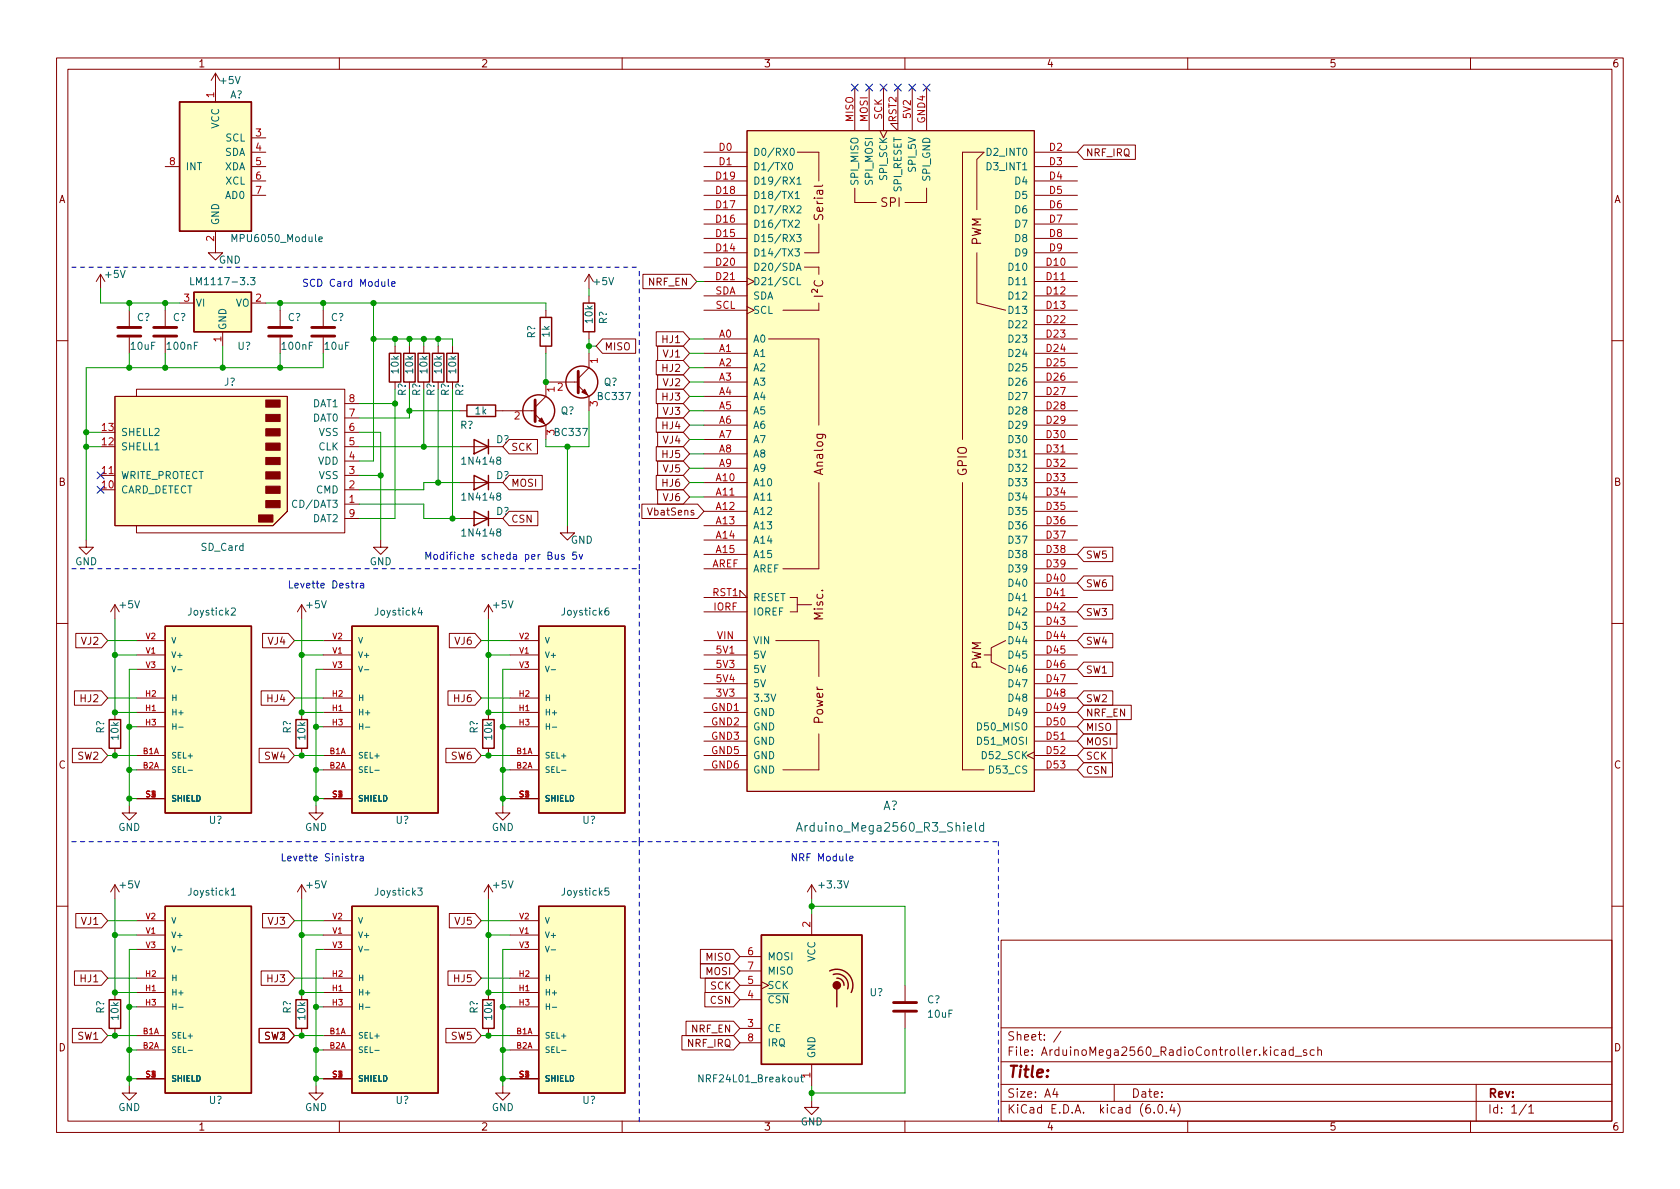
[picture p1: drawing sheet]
<svg xmlns="http://www.w3.org/2000/svg" width="297mm" height="210mm" viewBox="0 0 297 210" stroke-linecap="round" stroke-linejoin="round" font-family="sans-serif">
<g fill="none" stroke="#840000" stroke-width=".18">
<path d="M10 10.2h277v190.1h-277zM12 12.2h273v186.1h-273zM38.1 12.9v5.1M38.1 12.9l-.8 1.3M38.1 12.9l.8 1.3M60 10.2v2M110 10.2v2M151.1 15.5v7.6M153.7 15.5v7.6M156.2 15.5v7.6M158.7 15.5v7.6l-1.2-1.3h1.2M160 10.2v2"/>
<path d="M161.3 15.5v7.6M163.8 15.5v7.6M210 10.2v2M260 10.2v2M29.2 29.5h2.5M44.4 26.9h2.6M44.4 29.5h2.6M44.4 34.5h2.6M44.4 32h2.6M44.4 24.4h2.6M124.5 26.9h7.6M124.5 29.5h7.6"/>
<path d="M124.5 39.6h7.6M124.5 37.1h7.6M124.5 34.5h7.6M124.5 32h7.6M132.1 23.1h50.8v116.8h-50.8zM141 26.9h3.8zM144.8 39.6v5.1zM144.8 26.9v5.1zM151.1 33.3v2.5zM151.1 35.8h3.8zM155.6 23.1l.6 1.3 .6-1.3M160 35.8h3.8z"/>
<path d="M163.8 33.3v2.5zM170.2 26.9v50.8zM170.2 26.9h3.8l-1.3 1.3v8.9M182.9 26.9h7.6M182.9 29.5h7.6M182.9 39.6h7.6M182.9 37.1h7.6M182.9 34.5h7.6M182.9 32h7.6M191.6 25.6h9.1v2.6h-9.1l-1.1-1.3zM17.8 48.5l-.8 1.3M17.8 48.5v2.5"/>
<path d="M17.8 48.5l.7 1.3M22.9 54.9v2.8M22.9 59.7v2.8M29.2 54.9v2.8M29.2 59.7v2.8M31.7 53.6h2.6M38.1 40.9v3.8h1.3l-1.3 1.3-1.3-1.3h1.3M39.4 58.7v2.5M44.4 53.6h2.6M49.5 54.9v2.8M49.5 59.7v2.8M57.1 54.9v2.8"/>
<path d="M57.1 59.7v2.8M96.5 54.9v1.2M104.1 48.5l-.7 1.3M104.1 48.5v2.5M104.1 52.3v1.3M104.1 58.7v1.2M104.1 48.5l.8 1.3M106.5 59.9h5.9v2.6h-5.9l-1.1-1.3zM113.7 48.5h8.4l1.1 1.3-1.1 1.2h-8.4zM116 58.7h4.8l1.1 1.2-1.1 1.3h-4.8zM124.5 59.9h7.6M124.5 47.2h7.6"/>
<path d="M124.5 49.8h7.6M124.5 52.3h7.6M124.5 54.9h7.6M124.5 44.7h7.6M124.5 42.2h7.6M132.1 49.1l1.2 .7-1.2 .6M132.1 54.2l1.2 .7-1.2 .6M135.9 59.9h8.9v15.3M138.4 54.9h6.4zM142.2 47.2h2.6zM142.2 44.7h2.6zM144.8 53.6v1.3z"/>
<path d="M144.8 47.2v1.3zM172.7 44.7v8.9l5.1 1.3M182.9 59.9h7.6M182.9 47.2h7.6M182.9 49.8h7.6M182.9 52.3h7.6M182.9 54.9h7.6M182.9 44.7h7.6M182.9 42.2h7.6M182.9 57.4h7.6M10 60.2h2M20.3 70.1h30.5v20.3l-2.5 2.6h-28z"/>
<path d="M24.1 70.1v-1.3h36.9v25.4h-36.9v-1.2M61 79h2.5M61 76.4h2.5M61 73.9h2.5M61 71.4h2.5M69.8 61.2v1.3M72.4 61.2v1.3M74.9 61.2v1.3M74.9 67.6v1.2M77.5 61.2v1.3M77.5 67.6v1.2M80 61.2v1.3"/>
<path d="M81.3 72.6h1.2M81.3 79h7.6M87.6 72.6h7M90 77.7h5v2.6h-5l-1.1-1.3zM94.6 73.3l1.9 1.9v2.5M96.5 61.2v1.3M102.2 68.2l1.9 1.9v2.5M102.2 67.6h-5.7v2.5l-1.9 1.9M104.1 62.5v2.5l-1.9 1.9M116 68.8h4.8l1.1 1.3-1.1 1.3h-4.8zM116 63.7h4.8l1.1 1.3-1.1 1.3h-4.8zM116 73.9h4.8l1.1 1.3-1.1 1.2h-4.8z"/>
<path d="M116 79h4.8l1.1 1.3-1.1 1.2h-4.8zM116.3 66.3h4.5l1.1 1.3-1.1 1.2h-4.5zM116.3 61.2h4.5l1.1 1.3-1.1 1.2h-4.5zM116.3 76.4h4.5l1.1 1.3-1.1 1.3h-4.5zM116.3 71.4h4.5l1.1 1.2-1.1 1.3h-4.5zM124.5 62.5h7.6M124.5 65h7.6M124.5 67.6h7.6M124.5 70.1h7.6M124.5 72.6h7.6M124.5 75.2h7.6M124.5 77.7h7.6"/>
<path d="M182.9 62.5h7.6M182.9 65h7.6M182.9 67.6h7.6M182.9 70.1h7.6M182.9 72.6h7.6M182.9 75.2h7.6M182.9 77.7h7.6M285 60.2h2M15.2 95.5v1.3h1.3l-1.3 1.2-1.2-1.2h1.2M17.8 84.1h2.5M61 89.1h2.5M61 84.1h2.5"/>
<path d="M61 86.6h2.5M61 81.5h2.5M61 91.7h2.5M67.3 95.5v1.3h1.3l-1.3 1.2-1.3-1.2h1.3M81.3 85.3h7.6M81.3 91.7h7.6M90 90.4h5.1v2.6h-5.1l-1.1-1.3zM90 84.1h5.9v2.5h-5.9l-1.1-1.3zM100.3 93v1.2h1.3l-1.3 1.3-1.2-1.3h1.2M113.5 89.1h9.8l1.2 1.3-1.2 1.3h-9.8zM116 84.1h4.8l1.1 1.2-1.1 1.3h-4.8zM116.3 81.5h4.5l1.1 1.3-1.1 1.3h-4.5z"/>
<path d="M116.3 86.6h4.5l1.1 1.3-1.1 1.2h-4.5zM124.5 85.3h7.6M124.5 87.9h7.6M124.5 90.4h7.6M124.5 93h7.6M124.5 95.5h7.6M124.5 98h7.6M124.5 80.3h7.6M124.5 82.8h7.6M144.8 85.3v15.3M170.2 85.3v50.8zM182.9 85.3h7.6"/>
<path d="M182.9 87.9h7.6M182.9 90.4h7.6M182.9 93h7.6M182.9 95.5h7.6M182.9 98h7.6M182.9 80.3h7.6M182.9 82.8h7.6M191.6 96.8h5.2v2.5h-5.2l-1.1-1.3zM10 110.2h2M13.4 112h4.5l1.1 1.3-1.1 1.2h-4.5zM20.3 106.9v2.6M20.3 106.9l-.7 1.3"/>
<path d="M20.3 106.9l.8 1.3M24.1 115.8h5.1M24.1 118.4h5.1M24.1 113.3h5.1M46.4 112h4.6l1.1 1.3-1.1 1.2h-4.6zM53.3 106.9v2.6M53.3 106.9l-.7 1.3M53.3 106.9l.8 1.3M57.1 115.8h5.1M57.1 118.4h5.1M57.1 113.3h5.1M79.4 112h4.6l1.1 1.3-1.1 1.2h-4.6z"/>
<path d="M86.4 106.9v2.6M86.4 106.9l-.8 1.3M86.4 106.9l.7 1.3M90.2 115.8h5M90.2 118.4h5M90.2 113.3h5M124.5 105.7h7.6l-1.3-1.3v1.3M124.5 115.8h7.6M124.5 118.4h7.6M124.5 100.6h7.6M124.5 108.2h7.6M124.5 113.3h7.6"/>
<path d="M137.2 113.3h7.6zM138.4 100.6h6.4zM139.7 108.2h1.3zM139.7 105.7h1.3zM141 106.9h2.5zM141 105.7v2.5zM144.8 113.3v6.3zM174 115.8h1.3M177.8 113.3l-2.5 1.2v2.6l2.5 1.3M182.9 115.8h7.6M182.9 118.4h7.6M182.9 100.6h7.6"/>
<path d="M182.9 103.1h7.6M182.9 105.7h7.6M182.9 108.2h7.6M182.9 110.7h7.6M182.9 113.3h7.6M191.6 112h5.2v2.5h-5.2l-1.1-1.2zM191.6 117.1h5.2v2.5h-5.2l-1.1-1.2zM191.6 101.8h5.2v2.6h-5.2l-1.1-1.3zM191.6 106.9h5.2v2.6h-5.2l-1.1-1.3zM285 110.2h2M12.8 132.3h5.1l1.1 1.3-1.1 1.3h-5.1zM13.2 122.2h4.7l1.1 1.2-1.1 1.3h-4.7z"/>
<path d="M20.3 126v1.2M20.3 132.3v1.3M24.1 136.1h5.1M24.1 123.4h5.1M24.1 126h5.1M24.1 128.5h5.1M24.1 133.6h5.1M45.8 132.3h5.2l1.1 1.3-1.1 1.3h-5.2zM46.2 122.2h4.8l1.1 1.2-1.1 1.3h-4.8zM53.3 126v1.2M53.3 132.3v1.3M57.1 136.1h5.1"/>
<path d="M57.1 123.4h5.1M57.1 126h5.1M57.1 128.5h5.1M57.1 133.6h5.1M78.8 132.3h5.2l1.1 1.3-1.1 1.3h-5.2zM79.2 122.2h4.8l1.1 1.2-1.1 1.3h-4.8zM86.4 126v1.2M86.4 132.3v1.3M90.2 136.1h5M90.2 123.4h5M90.2 126h5M90.2 128.5h5"/>
<path d="M90.2 133.6h5M124.5 136.1h7.6M124.5 123.4h7.6M124.5 120.9h7.6M124.5 126h7.6M124.5 128.5h7.6M124.5 131.1h7.6M124.5 133.6h7.6M138.4 136.1h6.4zM144.8 129.8v6.3zM170.2 136.1h3.8M182.9 133l-1.3 .6 1.3 .6"/>
<path d="M182.9 136.1h7.6M182.9 123.4h7.6M182.9 120.9h7.6M182.9 126h7.6M182.9 128.5h7.6M182.9 131.1h7.6M182.9 133.6h7.6M191.6 124.7h8.4v2.5h-8.4l-1.1-1.2zM191.6 129.8h5.9v2.5h-5.9l-1.1-1.2zM191.6 132.3h5v2.6h-5l-1.1-1.3zM191.6 127.2h5.9v2.6h-5.9l-1.1-1.3zM191.6 122.2h5.2v2.5h-5.2l-1.1-1.3z"/>
<path d="M191.6 134.9h5.1v2.5h-5.1l-1.1-1.3zM20.3 156.5v2.5M20.3 156.5l-.7 1.2M20.3 156.5l.8 1.2M22.9 142.5v1.3h1.2l-1.2 1.2-1.3-1.2h1.3M24.1 141.2h5.1M53.3 156.5v2.5M53.3 156.5l-.7 1.2M53.3 156.5l.8 1.2M55.9 142.5v1.3h1.2l-1.2 1.2-1.3-1.2h1.3M57.1 141.2h5.1M86.4 156.5v2.5"/>
<path d="M86.4 156.5l-.8 1.2M86.4 156.5l.7 1.2M88.9 142.5v1.3h1.3l-1.3 1.2-1.3-1.2h1.3M90.2 141.2h5M143.5 156.5l-.8 1.2M143.5 156.5v2.5M143.5 156.5l.8 1.2M10 160.2h2M13.2 171.7h4.7l1.1 1.3-1.1 1.2h-4.7zM13.4 161.5h4.5l1.1 1.3-1.1 1.3h-4.5zM20.3 175.5v1.3M24.1 175.5h5.1"/>
<path d="M24.1 173h5.1M24.1 178h5.1M24.1 165.3h5.1M24.1 162.8h5.1M24.1 167.9h5.1M46.2 171.7h4.8l1.1 1.3-1.1 1.2h-4.8zM46.4 161.5h4.6l1.1 1.3-1.1 1.3h-4.6zM53.3 175.5v1.3M57.1 175.5h5.1M57.1 173h5.1M57.1 178h5.1M57.1 165.3h5.1"/>
<path d="M57.1 162.8h5.1M57.1 167.9h5.1M79.2 171.7h4.8l1.1 1.3-1.1 1.2h-4.8zM79.4 161.5h4.6l1.1 1.3-1.1 1.3h-4.6zM86.4 175.5v1.3M90.2 175.5h5M90.2 173h5M90.2 178h5M90.2 165.3h5M90.2 162.8h5M90.2 167.9h5M123.8 167.9h5.9l1.1 1.3-1.1 1.2h-5.9z"/>
<path d="M123.8 170.4h5.9l1.1 1.3-1.1 1.3h-5.9zM124.6 175.5h5.1l1.1 1.3-1.1 1.2h-5.1zM124.7 173h5l1.1 1.2-1.1 1.3h-5zM130.8 176.8h3.8M130.8 174.2h3.8M130.8 169.2h3.8M130.8 171.7h3.8M134.6 173.6l1.3 .6-1.3 .7M143.5 161.5v3.8M160 174.2v2.8M160 179.1v2.8M177 166.3h108v32h-108z"/>
<path d="M285 160.2h2M12.8 181.9h5.1l1.1 1.2-1.1 1.3h-5.1zM20.3 181.9v1.2M22.9 192v1.3h1.2l-1.2 1.3-1.3-1.3h1.3M24.1 183.1h5.1M24.1 185.7h5.1M24.1 190.7h5.1M45.8 181.9h5.2l1.1 1.2-1.1 1.3h-5.2zM53.3 181.9v1.2M55.9 192v1.3h1.2l-1.2 1.3-1.3-1.3h1.3M57.1 183.1h5.1M57.1 185.7h5.1"/>
<path d="M57.1 190.7h5.1M60 198.3v2M78.8 181.9h5.2l1.1 1.2-1.1 1.3h-5.2zM86.4 181.9v1.2M88.9 192v1.3h1.3l-1.3 1.3-1.3-1.3h1.3M90.2 183.1h5M90.2 185.7h5M90.2 190.7h5M110 198.3v2M120.6 183.1h9.1l1.1 1.3-1.1 1.3h-9.1zM121.3 180.6h8.4l1.1 1.3-1.1 1.2h-8.4zM130.8 181.9h3.8"/>
<path d="M130.8 184.4h3.8M143.5 194.6v1.2h1.3l-1.3 1.3-1.3-1.3h1.3M143.5 188.2v3.8M160 198.3v2M177 194.8h108M177 191.8h108M177 187.8h108M177 181.8h108M186.5 192.5l-.4 1h1M186.9 193v1M187.6 182.4l-1.3 1.9M197 191.8v3"/>
<path d="M204.1 196.7v.1M204.9 195.4l.2-.1a.81 .81 0 0 1 .6 .7 .81 .81 0 0 1-.3 .8h-.2a.81 .81 0 0 1-.6-.6 .81 .81 0 0 1 .3-.8zM206.2 196.7v.1M207.2 195.3l-.3 1h.9M207.6 195.8v1M208.2 195.1a1.72 1.72 0 0 1 0 2.3M210 198.3v2M226 185.7l-.4-.1-.3 .3v.4l.1 .3h.6M226.6 185.7h.6l.1 .9M227.3 186l-.5 .1a.29 .29 0 0 0-.2 .2 .29 .29 0 0 0 .2 .3h.5M228.6 185.7l-.4-.1-.3 .3v.4l.2 .3h.5M228.6 185.1v1.5"/>
<path d="M229 186.8h1.1M231 185.7l-.4-.1-.2 .2 .1 .3 .5 .1v.4h-.6M232.4 185.7l-.5-.1-.3 .3v.4l.2 .3h.6M233 185.8l.2-.2 .4 .1v.9M233 185.1v1.5M260 198.3v2M261 191.8v6.5M269.9 195.3l-1.3 1.9M270.3 195.8l.4-.5v1.5M270.3 196.8h.9"/>
</g>
<g fill="#ffffc2" stroke="#ffffc2" stroke-width=".18">
<path d="M132.1 23.1h50.8v116.8h-50.8z"/>
<path d="M95.2 160.3h15.3v33h-15.3z"/>
<path d="M95.2 110.7h15.3v33.1h-15.3z"/>
<path d="M34.3 51.7h10.1v7h-10.1z"/>
<path d="M31.7 18h12.7v22.9h-12.7z"/>
<path d="M62.2 160.3h15.3v33h-15.3z"/>
<path d="M20.3 70.1h30.5v20.3l-2.5 2.6h-28z"/>
<path d="M29.2 160.3h15.2v33h-15.2z"/>
<path d="M134.6 165.3h17.8v22.9h-17.8z"/>
<path d="M29.2 110.7h15.2v33.1h-15.2z"/>
<path d="M62.2 110.7h15.3v33.1h-15.3z"/>
</g>
<path d="M143.9 52.4h1.6M144.1 49.6a.61 .61 0 0 0 0 .8 .61 .61 0 0 0 .7 .2 .57 .57 0 0 0 .6-.3 .57 .57 0 0 0-.1-.7M144.5 51.2v.5l-.5-.5a.31 .31 0 0 0-.5 .2l.1 .3" fill="none" stroke="#840000" stroke-width=".19"/>
<g fill="none" stroke="#006464" stroke-width=".18">
<path d="M139.5 28.9l.2-.1a.68 .68 0 0 1 .4 .6 .68 .68 0 0 1-.4 .6l-.2-.1-.1-.4zM139.8 26.3l.2-.1a.68 .68 0 0 1 .4 .7 .68 .68 0 0 1-.4 .6l-.2-.1-.1-.4zM140.6 39l.5-.1 .2 .4-.7 .9h.7M140.6 34.2l.4-.4v1.3M140.6 35.1h.7M140.9 36.5l.5-.1 .2 .3-.7 1h.7M140.9 31.7l.4-.4v1.3M140.9 32.6h.7M33.7 49.1v1.3h.6M44.3 49.1h.8l-.4 .5 .3 .1v.5l-.2 .2-.5-.2M56.4 42.3l.6-.1-.1-.3h-.3l-.2 .2v.6h.5M140.6 44h.7l-.4 .5 .4 .1v.6l-.2 .1-.5-.1"/>
<path d="M140.8 47.8l.4-1.3 .4 1.3M140.9 41.5h.7l-.4 .4 .4 .2v.5l-.2 .1-.5-.1M140.9 47.4h.6M141 49.1v1.3h.6M52.5 88.6a.6 .6 0 0 0-.8 .4 .6 .6 0 0 0 .5 .7l.3-.1M30.4 117.8l.3 1 .4-1M31.4 118.4h.8M40.9 107.6l.5-.1 .2 .4-.8 .9h.8M63.4 117.8l.4 1 .3-1M64.4 118.4h.8M74.2 107.4l-.3 .9h.8M74.5 107.9v.9"/>
<path d="M96.4 117.8l.4 1 .3-1M97.5 118.4h.7M107.5 107.5l-.3 .1a.86 .86 0 0 0 0 1.2l.4-.1 .1-.5-.3-.2h-.3l-.2 .2M31.6 128.6h.8M33.3 136.2h.7M64.6 128.6h.8M66.3 136.2h.7M97.6 128.6h.8M99.3 136.2h.8M40.9 157.4l.4-.4v1.3M40.9 158.3h.7M73.9 157h.7l-.4 .5 .4 .1v.6l-.2 .1-.5-.1"/>
<path d="M107.6 157h-.6l-.1 .6 .2-.1 .4 .1 .2 .2-.1 .4-.2 .1-.5-.1M140.8 147l.5-1.5 .5 1.5M141 146.6h.7M172.5 145.5v1.3l.2 .2M173.9 146h-.4l-.3 .3v.4l.1 .2h.6M173.9 145.5v1.5M30.4 167.3l.3 1 .4-1M31.4 168h.8M31.6 178.1h.8M63.4 167.3l.4 1 .3-1M64.4 168h.8M64.6 178.1h.8"/>
<path d="M96.4 167.3l.4 1 .3-1M97.5 168h.7M97.6 178.1h.8M33.3 185.7h.7M66.3 185.7h.7M99.3 185.7h.8M141.7 190.1v1l.3 .2"/>
</g>
<path d="M20.8 59.4h4.1M20.8 57.9h4.1M27.2 59.4h4M27.2 57.9h4M47.5 59.4h4.1M47.5 57.9h4.1M55.1 59.4h4.1M55.1 57.9h4.1M94.6 70.7v3.8M102.2 65.7v3.8M158 178.8h4.1M158 177.3h4.1" fill="none" stroke="#840000" stroke-width=".51"/>
<g fill="none" stroke="#840000" stroke-width=".25">
<path d="M31.7 18h12.7v22.9h-12.7zM34.3 51.7h10.1v7h-10.1zM95.5 56.1h2v5.1h-2zM103.1 53.6h2.1v5.1h-2.1zM68.8 62.5h2.1v5.1h-2.1zM71.4 62.5h2v5.1h-2zM73.9 62.5h2v5.1h-2zM76.5 62.5h2v5.1h-2zM79 62.5h2v5.1h-2zM82.5 71.6h5.1v2.1h-5.1zM83.8 77.7l2.6 1.3-2.6 1.3zM86.4 77.7v2.6"/>
<path d="M83.8 90.4l2.6 1.3-2.6 1.3zM83.8 84.1l2.6 1.2-2.6 1.3zM86.4 84.1v2.5M86.4 90.4v2.6M29.2 110.7h15.2v33.1h-15.2zM62.2 110.7h15.3v33.1h-15.3zM95.2 110.7h15.3v33.1h-15.3zM19.3 127.2h2v5.1h-2zM52.3 127.2h2.1v5.1h-2.1zM85.3 127.2h2.1v5.1h-2.1zM19.3 176.8h2v5.1h-2zM29.2 160.3h15.2v33h-15.2z"/>
<path d="M52.3 176.8h2.1v5.1h-2.1zM62.2 160.3h15.3v33h-15.3zM85.3 176.8h2.1v5.1h-2.1zM95.2 160.3h15.3v33h-15.3zM134.6 165.3h17.8v22.9h-17.8zM146.7 171.7a2.84 2.84 0 0 1 3.3 .5 2.84 2.84 0 0 1 .5 3.3M147.3 172.3a1.99 1.99 0 0 1 2.1 .5 1.99 1.99 0 0 1 .5 2.1M148 173a1.23 1.23 0 0 1 1.2 1.2M148 174.9v3.1"/>
<circle cx="95.2" cy="72.6" r="2.82"/>
<circle cx="102.9" cy="67.6" r="2.82"/>
</g>
<g fill="#840000" stroke="#840000" stroke-width=".18">
<path d="M47 70.7h2.5v1.3h-2.5z"/>
<path d="M47 73.3h2.5v1.2h-2.5z"/>
<path d="M47 75.8h2.5v1.3h-2.5z"/>
<path d="M47 78.4h2.5v1.2h-2.5z"/>
<path d="M47 80.9h2.5v1.3h-2.5z"/>
<path d="M47 83.4h2.5v1.3h-2.5z"/>
<path d="M47 86h2.5v1.2h-2.5z"/>
<path d="M47 88.5h2.5v1.3h-2.5z"/>
<path d="M45.7 91.1h2.6v1.2h-2.6z"/>
<path d="M102.9 69.3l.5-.5 .5 1z"/>
<path d="M95.2 74.4l.6-.5 .5 1z"/>
</g>
<circle cx="148" cy="174.2" r=".63" fill="#840000" stroke="#840000" stroke-width=".25"/>
<g fill="none" stroke="#0000c2" stroke-width=".18">
<path d="M68.7 49.4v1.1l.1 .1M69.3 50.2l.6-.1-.1-.2-.4-.1-.1 .2v.6h.5M98.2 98.1v.7l.3 .1 .2-.1M98.7 98.1v.8M99.7 98.1h-.3l-.1 .1v.2l.4 .1v.3h-.4M101.9 97.6h-.6v.6l.1-.1 .5 .1 .1 .2-.1 .4-.2 .1-.4-.1M102.4 98.1l.3 .8 .3-.8M63 103.1v.9M63.3 103.1l-.3 .3M63.8 103.2h.4l.1 .8M64.3 103.4l-.4 .1-.2 .2 .2 .3 .4-.1M62 151.4h.5"/>
<path d="M62.2 151v1.1l.3 .1M62.9 151.4v.8M63.3 151.4l-.4 .2M63.7 151.5h.5v.7M64.2 151.7l-.4 .1-.2 .1 .2 .3h.4M150.2 151.8l.6-.1v-.2l-.4-.1-.2 .2 .1 .6h.5"/>
</g>
<path d="M12.7 47.2h100.3M12.7 100.6h100.3M113 100.6v-53.4M12.7 148.8h100.3M113 148.8h63.5M113 148.8v49.6M113 148.8v-48.2M176.5 148.8v49.6" fill="none" stroke="#0000c2" stroke-width=".18" stroke-dasharray=".8 .8"/>
<g fill="none" stroke="#009600" stroke-width=".18">
<path d="M17.8 51v2.6h13.9M22.9 53.6v1.3M29.2 53.6v1.3M47 53.6h49.5v1.3M49.5 53.6v1.3M57.1 53.6v1.3M66 53.6v27.9h-2.5M66 59.9h14v1.3M69.8 59.9v1.3M72.4 59.9v1.3M74.9 59.9v1.3M77.5 59.9v1.3"/>
<path d="M104.1 51v1.3M104.1 59.9v2.6M121.9 59.9h2.6M123.2 49.8h1.3M15.2 76.4h2.6M15.2 79h2.6M22.9 62.5v2.5M29.2 62.5v2.5M39.4 61.2v3.8M49.5 62.5v2.5M57.1 62.5v2.5h-41.9v30.5M63.5 71.4h6.3"/>
<path d="M63.5 76.4h3.8v19.1M63.5 79h17.8M69.8 68.8v22.9h-6.3M72.4 68.8v5.1h-8.9M72.4 72.6h8.9M74.9 68.8v10.2M77.5 68.8v16.5M80 68.8v22.9M96.5 62.5v5.1M100.3 79v14M104.1 72.6v6.4h-7.6v-1.3M104.1 61.2h1.3"/>
<path d="M121.9 65h2.6M121.9 72.6h2.6M121.9 62.5h2.6M121.9 67.6h2.6M121.9 70.1h2.6M121.9 75.2h2.6M121.9 77.7h2.6M63.5 89.1h11.4v2.6h6.4M63.5 84.1h3.8M81.3 85.3h-6.4v1.3h-11.4M121.9 82.8h2.6M121.9 85.3h2.6"/>
<path d="M121.9 80.3h2.6M121.9 87.9h2.6M19 113.3h5.1M20.3 109.5v16.5h3.8M20.3 115.8h3.8M24.1 118.4h-1.2v24.1M52.1 113.3h5M53.3 109.5v16.5h3.8M53.3 115.8h3.8M57.1 118.4h-1.2v24.1M85.1 113.3h5.1M86.4 109.5v16.5h3.8"/>
<path d="M86.4 115.8h3.8M90.2 118.4h-1.3v24.1M19 123.4h5.1M19 133.6h5.1M22.9 128.5h1.2M22.9 136.1h1.2M52.1 123.4h5M52.1 133.6h5M55.9 128.5h1.2M55.9 136.1h1.2M85.1 123.4h5.1M85.1 133.6h5.1"/>
<path d="M88.9 128.5h1.3M88.9 136.1h1.3M20.3 159v16.5h3.8M22.9 141.2h1.2M53.3 159v16.5h3.8M55.9 141.2h1.2M86.4 159v16.5h3.8M88.9 141.2h1.3M143.5 159v2.5M19 162.8h5.1M19 173h5.1M20.3 165.3h3.8"/>
<path d="M22.9 178h1.2M24.1 167.9h-1.2v24.1M52.1 162.8h5M52.1 173h5M53.3 165.3h3.8M55.9 178h1.2M57.1 167.9h-1.2v24.1M85.1 162.8h5.1M85.1 173h5.1M86.4 165.3h3.8M88.9 178h1.3M90.2 167.9h-1.3v24.1"/>
<path d="M143.5 160.3h16.5v13.9M19 183.1h5.1M22.9 185.7h1.2M22.9 190.7h1.2M52.1 183.1h5M55.9 185.7h1.2M55.9 190.7h1.2M85.1 183.1h5.1M88.9 185.7h1.3M88.9 190.7h1.3M143.5 192v2.6M160 181.9v11.4h-16.5"/>
</g>
<g fill="none" stroke="#000084" stroke-width=".18">
<path d="M150.5 14.9l1.2 1.2M151.7 14.9l-1.2 1.2M153.1 14.9l1.2 1.2M154.3 14.9l-1.2 1.2M155.6 14.9l1.2 1.2M156.8 14.9l-1.2 1.2M158.1 14.9l1.3 1.2M159.4 14.9l-1.3 1.2M160.7 14.9l1.2 1.2M161.9 14.9l-1.2 1.2M163.2 14.9l1.2 1.2M164.4 14.9l-1.2 1.2"/>
<path d="M17.2 86l1.2 1.2M17.2 83.5l1.2 1.2M18.4 86l-1.2 1.2M18.4 83.5l-1.2 1.2"/>
</g>
<g fill="#009600" stroke="#009600" stroke-width=".18">
<circle cx="20.3" cy="126" r=".46"/>
<circle cx="53.3" cy="133.6" r=".46"/>
<circle cx="22.9" cy="136.1" r=".46"/>
<circle cx="22.9" cy="128.5" r=".46"/>
<circle cx="22.9" cy="141.2" r=".46"/>
<circle cx="20.3" cy="133.6" r=".46"/>
<circle cx="55.9" cy="136.1" r=".46"/>
<circle cx="53.3" cy="115.8" r=".46"/>
<circle cx="20.3" cy="115.8" r=".46"/>
<circle cx="29.2" cy="53.6" r=".46"/>
<circle cx="29.2" cy="65" r=".46"/>
<circle cx="22.9" cy="65" r=".46"/>
<circle cx="39.4" cy="65" r=".46"/>
<circle cx="49.5" cy="65" r=".46"/>
<circle cx="49.5" cy="53.6" r=".46"/>
<circle cx="67.3" cy="84.1" r=".46"/>
<circle cx="77.5" cy="85.3" r=".46"/>
<circle cx="80" cy="91.7" r=".46"/>
<circle cx="100.3" cy="79" r=".46"/>
<circle cx="15.2" cy="76.4" r=".46"/>
<circle cx="57.1" cy="53.6" r=".46"/>
<circle cx="22.9" cy="53.6" r=".46"/>
<circle cx="15.2" cy="79" r=".46"/>
<circle cx="66" cy="59.9" r=".46"/>
<circle cx="66" cy="53.6" r=".46"/>
<circle cx="74.9" cy="79" r=".46"/>
<circle cx="69.8" cy="71.4" r=".46"/>
<circle cx="72.4" cy="72.6" r=".46"/>
<circle cx="96.5" cy="67.6" r=".46"/>
<circle cx="69.8" cy="59.9" r=".46"/>
<circle cx="72.4" cy="59.9" r=".46"/>
<circle cx="74.9" cy="59.9" r=".46"/>
<circle cx="77.5" cy="59.9" r=".46"/>
<circle cx="104.1" cy="61.2" r=".46"/>
<circle cx="55.9" cy="128.5" r=".46"/>
<circle cx="53.3" cy="165.3" r=".46"/>
<circle cx="53.3" cy="126" r=".46"/>
<circle cx="55.9" cy="141.2" r=".46"/>
<circle cx="86.4" cy="115.8" r=".46"/>
<circle cx="88.9" cy="185.7" r=".46"/>
<circle cx="86.4" cy="175.5" r=".46"/>
<circle cx="86.4" cy="183.1" r=".46"/>
<circle cx="88.9" cy="178" r=".46"/>
<circle cx="143.5" cy="160.3" r=".46"/>
<circle cx="55.9" cy="185.7" r=".46"/>
<circle cx="55.9" cy="190.7" r=".46"/>
<circle cx="86.4" cy="133.6" r=".46"/>
<circle cx="88.9" cy="136.1" r=".46"/>
<circle cx="88.9" cy="128.5" r=".46"/>
<circle cx="86.4" cy="126" r=".46"/>
<circle cx="88.9" cy="190.7" r=".46"/>
<circle cx="20.3" cy="165.3" r=".46"/>
<circle cx="22.9" cy="185.7" r=".46"/>
<circle cx="20.3" cy="183.1" r=".46"/>
<circle cx="22.9" cy="190.7" r=".46"/>
<circle cx="20.3" cy="175.5" r=".46"/>
<circle cx="22.9" cy="178" r=".46"/>
<circle cx="143.5" cy="193.3" r=".46"/>
<circle cx="55.9" cy="178" r=".46"/>
<circle cx="53.3" cy="183.1" r=".46"/>
<circle cx="53.3" cy="175.5" r=".46"/>
<circle cx="88.9" cy="141.2" r=".46"/>
<circle cx="86.4" cy="165.3" r=".46"/>
</g>
<text font-size="2.8" fill="#840000" x="178" y="190.6">Title:</text>
<g font-size="2.1" fill="#840000">
<text x="145.5" y="38.7" transform="rotate(-90 145.5 38.7)">Serial</text>
<text x="155.8" y="36.6">SPI</text>
<text x="173.5" y="43.5" transform="rotate(-90 173.5 43.5)">PWM</text>
<text x="145.5" y="83.9" transform="rotate(-90 145.5 83.9)">Analog</text>
<text x="170.9" y="84.2" transform="rotate(-90 170.9 84.2)">GPIO</text>
<text x="145.5" y="109.6" transform="rotate(-90 145.5 109.6)">Misc.</text>
<text x="173.5" y="118.4" transform="rotate(-90 173.5 118.4)">PWM</text>
<text x="145.5" y="127.9" transform="rotate(-90 145.5 127.9)">Power</text>
<text x="178" y="184">Sheet: /</text>
<text x="178" y="186.7">File: ArduinoMega2560_RadioController.kicad_sch</text>
<text x="178" y="196.9">KiCad E.D.A. kicad (6.0.4)</text>
<text x="178" y="194.1">Size: A4</text>
<text x="200" y="194.1">Date:</text>
<text x="263" y="194.1">Rev:</text>
<text x="263" y="196.9">Id: 1/1</text>
</g>
<g font-size="2.1" fill="#006464">
<text x="156.1" y="143.3">A?</text>
<text x="142" y="147.1">Arduino_Mega2560_R3_Shield</text>
</g>
<g font-size="1.8" fill="#840000">
<text x="35" y="11.9">1</text>
<text x="85" y="11.9">2</text>
<text x="135" y="11.9">3</text>
<text x="185" y="11.9">4</text>
<text x="235" y="11.9">5</text>
<text x="285" y="11.9">6</text>
<text x="191.9" y="27.6">NRF_IRQ</text>
<text x="10.3" y="35.9">A</text>
<text x="285.3" y="35.9">A</text>
<text x="114.7" y="50.5">NRF_EN</text>
<text x="106.8" y="61.9">MISO</text>
<text x="117.2" y="60.7">HJ1</text>
<text x="117.2" y="65.7">HJ2</text>
<text x="117.3" y="63.2">VJ1</text>
<text x="117.2" y="70.8">HJ3</text>
<text x="117.3" y="68.3">VJ2</text>
<text x="117.2" y="75.9">HJ4</text>
<text x="117.3" y="73.4">VJ3</text>
<text x="90.3" y="79.7">SCK</text>
<text x="117.2" y="81">HJ5</text>
<text x="117.3" y="78.4">VJ4</text>
<text x="117.3" y="83.5">VJ5</text>
<text x="10.3" y="85.9">B</text>
<text x="90.3" y="86.1">MOSI</text>
<text x="117.2" y="86.1">HJ6</text>
<text x="117.3" y="88.6">VJ6</text>
<text x="285.3" y="85.9">B</text>
<text x="90.3" y="92.4">CSN</text>
<text x="115" y="91.1">VbatSens</text>
<text x="191.9" y="98.8">SW5</text>
<text x="191.9" y="103.8">SW6</text>
<text x="191.9" y="108.9">SW3</text>
<text x="14.5" y="114">VJ2</text>
<text x="47.5" y="114">VJ4</text>
<text x="80.5" y="114">VJ6</text>
<text x="191.9" y="114">SW4</text>
<text x="191.9" y="119.1">SW1</text>
<text x="14.4" y="124.2">HJ2</text>
<text x="47.4" y="124.2">HJ4</text>
<text x="80.4" y="124.2">HJ6</text>
<text x="191.9" y="124.2">SW2</text>
<text x="191.9" y="126.7">NRF_EN</text>
<text x="191.9" y="131.8">MOSI</text>
<text x="191.9" y="129.2">MISO</text>
<text x="10.3" y="135.9">C</text>
<text x="13.8" y="134.3">SW2</text>
<text x="46.8" y="134.3">SW4</text>
<text x="79.8" y="134.3">SW6</text>
<text x="191.9" y="134.3">SCK</text>
<text x="191.9" y="136.9">CSN</text>
<text x="285.3" y="135.9">C</text>
<text x="14.5" y="163.5">VJ1</text>
<text x="47.5" y="163.5">VJ3</text>
<text x="80.5" y="163.5">VJ5</text>
<text x="14.4" y="173.7">HJ1</text>
<text x="47.4" y="173.7">HJ3</text>
<text x="80.4" y="173.7">HJ5</text>
<text x="124.9" y="169.9">MISO</text>
<text x="124.9" y="172.4">MOSI</text>
<text x="125.6" y="177.5">CSN</text>
<text x="125.6" y="175">SCK</text>
<text x="10.3" y="185.9">D</text>
<text x="13.8" y="183.9">SW1</text>
<text x="46.8" y="183.9">SW3</text>
<text x="49.7" y="183.9">2</text>
<text x="79.8" y="183.9">SW5</text>
<text x="121.6" y="185.1">NRF_IRQ</text>
<text x="122.3" y="182.6">NRF_EN</text>
<text x="285.3" y="185.9">D</text>
<text x="35" y="199.9">1</text>
<text x="85" y="199.9">2</text>
<text x="135" y="199.9">3</text>
<text x="185" y="199.9">4</text>
<text x="235" y="199.9">5</text>
<text x="285" y="199.9">6</text>
</g>
<g font-size="1.8" fill="#a90000">
<text x="37.8" y="17.3" transform="rotate(-90 37.8 17.3)">1</text>
<text x="150.9" y="21.6" transform="rotate(-90 150.9 21.6)">MISO</text>
<text x="153.4" y="21.6" transform="rotate(-90 153.4 21.6)">MOSI</text>
<text x="156" y="21.2" transform="rotate(-90 156 21.2)">SCK</text>
<text x="158.5" y="21.6" transform="rotate(-90 158.5 21.6)">RST2</text>
<text x="161" y="20.9" transform="rotate(-90 161 20.9)">5V2</text>
<text x="163.6" y="21.8" transform="rotate(-90 163.6 21.8)">GND4</text>
<text x="30" y="29.2">8</text>
<text x="45.2" y="24.1">3</text>
<text x="45.2" y="26.7">4</text>
<text x="45.2" y="29.2">5</text>
<text x="127.1" y="26.7">D0</text>
<text x="127.1" y="29.2">D1</text>
<text x="185.6" y="26.7">D2</text>
<text x="185.6" y="29.2">D3</text>
<text x="45.2" y="31.7">6</text>
<text x="45.2" y="34.3">7</text>
<text x="126.6" y="34.3">D18</text>
<text x="126.6" y="31.7">D19</text>
<text x="185.6" y="31.7">D4</text>
<text x="185.6" y="34.3">D5</text>
<text x="126.6" y="41.9">D15</text>
<text x="126.6" y="39.4">D16</text>
<text x="126.6" y="36.8">D17</text>
<text x="185.6" y="36.8">D6</text>
<text x="185.6" y="39.4">D7</text>
<text x="185.6" y="41.9">D8</text>
<text x="37.8" y="42.7" transform="rotate(-90 37.8 42.7)">2</text>
<text x="126.6" y="44.4">D14</text>
<text x="126.6" y="47">D20</text>
<text x="185.1" y="47">D10</text>
<text x="185.6" y="44.4">D9</text>
<text x="32.5" y="53.3">3</text>
<text x="45.2" y="53.3">2</text>
<text x="126.4" y="52.1">SDA</text>
<text x="126.6" y="49.5">D21</text>
<text x="185.1" y="49.5">D11</text>
<text x="185.1" y="52.1">D12</text>
<text x="126.5" y="54.6">SCL</text>
<text x="127.1" y="59.7">A0</text>
<text x="185.1" y="54.6">D13</text>
<text x="185.1" y="57.1">D22</text>
<text x="185.1" y="59.7">D23</text>
<text x="39.1" y="60.4" transform="rotate(-90 39.1 60.4)">1</text>
<text x="105.7" y="64.2" transform="rotate(-90 105.7 64.2)">1</text>
<text x="127.1" y="62.2">A1</text>
<text x="127.1" y="64.8">A2</text>
<text x="185.1" y="62.2">D24</text>
<text x="185.1" y="64.8">D25</text>
<text x="61.7" y="71.1">8</text>
<text x="98" y="69.3" transform="rotate(-90 98 69.3)">1</text>
<text x="98.6" y="69.1">2</text>
<text x="105.7" y="71.9" transform="rotate(-90 105.7 71.9)">3</text>
<text x="127.1" y="67.3">A3</text>
<text x="127.1" y="69.8">A4</text>
<text x="185.1" y="67.3">D26</text>
<text x="185.1" y="69.8">D27</text>
<text x="18.1" y="76.2">13</text>
<text x="61.7" y="76.2">6</text>
<text x="61.7" y="73.7">7</text>
<text x="90.9" y="74.2">2</text>
<text x="98" y="76.9" transform="rotate(-90 98 76.9)">3</text>
<text x="127.1" y="72.4">A5</text>
<text x="127.1" y="74.9">A6</text>
<text x="127.1" y="77.5">A7</text>
<text x="185.1" y="72.4">D28</text>
<text x="185.1" y="74.9">D29</text>
<text x="185.1" y="77.5">D30</text>
<text x="18.1" y="83.8">11</text>
<text x="18.1" y="78.7">12</text>
<text x="61.7" y="83.8">3</text>
<text x="61.7" y="81.3">4</text>
<text x="61.7" y="78.7">5</text>
<text x="127.1" y="80">A8</text>
<text x="127.1" y="82.5">A9</text>
<text x="185.1" y="80">D31</text>
<text x="185.1" y="82.5">D32</text>
<text x="18.1" y="86.4">10</text>
<text x="61.7" y="88.9">1</text>
<text x="61.7" y="86.4">2</text>
<text x="126.6" y="85.1">A10</text>
<text x="126.6" y="87.6">A11</text>
<text x="185.1" y="85.1">D33</text>
<text x="185.1" y="87.6">D34</text>
<text x="61.7" y="91.4">9</text>
<text x="126.6" y="90.2">A12</text>
<text x="126.6" y="92.7">A13</text>
<text x="126.6" y="95.2">A14</text>
<text x="185.1" y="90.2">D35</text>
<text x="185.1" y="92.7">D36</text>
<text x="185.1" y="95.2">D37</text>
<text x="125.9" y="100.3">AREF</text>
<text x="126.6" y="97.8">A15</text>
<text x="185.1" y="97.8">D38</text>
<text x="185.1" y="100.3">D39</text>
<text x="126" y="105.4">RST1</text>
<text x="126.2" y="107.9">IORF</text>
<text x="185.1" y="102.9">D40</text>
<text x="185.1" y="105.4">D41</text>
<text x="185.1" y="107.9">D42</text>
<text x="126.8" y="113">VIN</text>
<text x="185.1" y="110.5">D43</text>
<text x="185.1" y="113">D44</text>
<text x="126.7" y="115.6">5V1</text>
<text x="126.7" y="118.1">5V3</text>
<text x="185.1" y="115.6">D45</text>
<text x="185.1" y="118.1">D46</text>
<text x="125.8" y="125.7">GND1</text>
<text x="126.7" y="123.2">3V3</text>
<text x="126.7" y="120.6">5V4</text>
<text x="185.1" y="120.6">D47</text>
<text x="185.1" y="123.2">D48</text>
<text x="185.1" y="125.7">D49</text>
<text x="125.8" y="128.3">GND2</text>
<text x="125.8" y="130.8">GND3</text>
<text x="185.1" y="128.3">D50</text>
<text x="185.1" y="130.8">D51</text>
<text x="125.8" y="133.3">GND5</text>
<text x="125.8" y="135.9">GND6</text>
<text x="185.1" y="133.3">D52</text>
<text x="185.1" y="135.9">D53</text>
<text x="143.3" y="163.9" transform="rotate(-90 143.3 163.9)">2</text>
<text x="132.2" y="174">5</text>
<text x="132.2" y="168.9">6</text>
<text x="132.2" y="171.4">7</text>
<text x="132.2" y="176.5">4</text>
<text x="132.2" y="181.6">3</text>
<text x="132.2" y="184.1">8</text>
</g>
<g font-size="1.8" fill="#006464">
<text x="39" y="14.9">+5V</text>
<text x="40.6" y="17.4">A?</text>
<text x="38.7" y="22.8" transform="rotate(-90 38.7 22.8)">VCC</text>
<text x="39.7" y="27.6">SDA</text>
<text x="39.9" y="25">SCL</text>
<text x="133.1" y="27.6">D0/RX0</text>
<text x="174.8" y="27.6">D2_INT0</text>
<text x="32.8" y="30.1">INT</text>
<text x="39.7" y="30.1">XDA</text>
<text x="39.9" y="32.6">XCL</text>
<text x="39.9" y="35.2">AD0</text>
<text x="133.1" y="30.1">D1/TX0</text>
<text x="133.1" y="35.2">D18/TX1</text>
<text x="133.1" y="32.6">D19/RX1</text>
<text x="151.8" y="32.5" transform="rotate(-90 151.8 32.5)">SPI_MISO</text>
<text x="154.3" y="32.5" transform="rotate(-90 154.3 32.5)">SPI_MOSI</text>
<text x="156.8" y="31.7" transform="rotate(-90 156.8 31.7)">SPI_SCK</text>
<text x="159.4" y="33.9" transform="rotate(-90 159.4 33.9)">SPI_RESET</text>
<text x="161.9" y="30.1" transform="rotate(-90 161.9 30.1)">SPI_5V</text>
<text x="164.5" y="31.9" transform="rotate(-90 164.5 31.9)">SPI_GND</text>
<text x="174.8" y="30.1">D3_INT1</text>
<text x="179.6" y="32.6">D4</text>
<text x="179.6" y="35.2">D5</text>
<text x="38.7" y="39.9" transform="rotate(-90 38.7 39.9)">GND</text>
<text x="133.1" y="40.3">D16/TX2</text>
<text x="133.1" y="37.7">D17/RX2</text>
<text x="179.6" y="37.7">D6</text>
<text x="179.6" y="40.3">D7</text>
<text x="38.7" y="46.6">GND</text>
<text x="41.5" y="42.8">MPU6050_Module</text>
<text x="133.1" y="45.3">D14/TX3</text>
<text x="133.1" y="42.8">D15/RX3</text>
<text x="133.1" y="47.9">D20/SDA</text>
<text x="178.6" y="47.9">D10</text>
<text x="179.6" y="42.8">D8</text>
<text x="179.6" y="45.3">D9</text>
<text x="18.7" y="49.1">+5V</text>
<text x="34.6" y="50.4">LM1117-3.3</text>
<text x="105.1" y="50.4">+5V</text>
<text x="133.1" y="50.4">D21/SCL</text>
<text x="133.1" y="53">SDA</text>
<text x="178.6" y="50.4">D11</text>
<text x="178.6" y="53">D12</text>
<text x="24.2" y="56.8">C?</text>
<text x="30.6" y="56.8">C?</text>
<text x="34.5" y="54.2">VI</text>
<text x="40" y="58.4" transform="rotate(-90 40 58.4)">GND</text>
<text x="41.6" y="54.2">VO</text>
<text x="50.9" y="56.8">C?</text>
<text x="58.5" y="56.8">C?</text>
<text x="94.6" y="59.8" transform="rotate(-90 94.6 59.8)">R?</text>
<text x="97.2" y="59.6" transform="rotate(-90 97.2 59.6)">1k</text>
<text x="104.8" y="57.1" transform="rotate(-90 104.8 57.1)">10k</text>
<text x="107.3" y="57.3" transform="rotate(-90 107.3 57.3)">R?</text>
<text x="133.1" y="55.5">SCL</text>
<text x="178.6" y="55.5">D13</text>
<text x="178.6" y="58">D22</text>
<text x="23.2" y="61.8">10uF</text>
<text x="29.7" y="61.8">100nF</text>
<text x="42" y="61.8">U?</text>
<text x="50" y="61.8">100nF</text>
<text x="57.5" y="61.8">10uF</text>
<text x="70.5" y="66" transform="rotate(-90 70.5 66)">10k</text>
<text x="73" y="66" transform="rotate(-90 73 66)">10k</text>
<text x="75.6" y="66" transform="rotate(-90 75.6 66)">10k</text>
<text x="78.1" y="66" transform="rotate(-90 78.1 66)">10k</text>
<text x="80.6" y="66" transform="rotate(-90 80.6 66)">10k</text>
<text x="133.1" y="60.6">A0</text>
<text x="133.1" y="63.1">A1</text>
<text x="133.1" y="65.7">A2</text>
<text x="178.6" y="60.6">D23</text>
<text x="178.6" y="63.1">D24</text>
<text x="178.6" y="65.7">D25</text>
<text x="39.6" y="68.2">J?</text>
<text x="71.8" y="70" transform="rotate(-90 71.8 70)">R?</text>
<text x="74.3" y="70" transform="rotate(-90 74.3 70)">R?</text>
<text x="76.8" y="70" transform="rotate(-90 76.8 70)">R?</text>
<text x="79.4" y="70" transform="rotate(-90 79.4 70)">R?</text>
<text x="81.9" y="70" transform="rotate(-90 81.9 70)">R?</text>
<text x="105.8" y="70.7">BC337</text>
<text x="106.7" y="68.2">Q?</text>
<text x="133.1" y="68.2">A3</text>
<text x="133.1" y="70.7">A4</text>
<text x="178.6" y="68.2">D26</text>
<text x="178.6" y="70.7">D27</text>
<text x="21.3" y="77.1">SHELL2</text>
<text x="55.3" y="74.5">DAT0</text>
<text x="55.3" y="72">DAT1</text>
<text x="56.4" y="77.1">VSS</text>
<text x="81.4" y="75.8">R?</text>
<text x="84" y="73.3">1k</text>
<text x="98.2" y="77.1">BC337</text>
<text x="99.1" y="73.3">Q?</text>
<text x="133.1" y="73.3">A5</text>
<text x="133.1" y="75.8">A6</text>
<text x="178.6" y="73.3">D28</text>
<text x="178.6" y="75.8">D29</text>
<text x="21.3" y="79.6">SHELL1</text>
<text x="56.2" y="82.2">VDD</text>
<text x="56.3" y="79.6">CLK</text>
<text x="82" y="82.2">1N4148</text>
<text x="87.7" y="78.4">D?</text>
<text x="133.1" y="78.4">A7</text>
<text x="133.1" y="80.9">A8</text>
<text x="133.1" y="83.4">A9</text>
<text x="178.6" y="78.4">D30</text>
<text x="178.6" y="80.9">D31</text>
<text x="178.6" y="83.4">D32</text>
<text x="21.3" y="87.2">CARD_DETECT</text>
<text x="21.3" y="84.7">WRITE_PROTECT</text>
<text x="52.3" y="89.8">CD/DAT3</text>
<text x="55.9" y="87.2">CMD</text>
<text x="56.4" y="84.7">VSS</text>
<text x="82" y="88.5">1N4148</text>
<text x="87.7" y="84.7">D?</text>
<text x="133.1" y="86">A10</text>
<text x="133.1" y="88.5">A11</text>
<text x="178.6" y="86">D33</text>
<text x="178.6" y="88.5">D34</text>
<text x="55.3" y="92.3">DAT2</text>
<text x="82" y="94.9">1N4148</text>
<text x="87.7" y="91.1">D?</text>
<text x="133.1" y="91.1">A12</text>
<text x="133.1" y="93.6">A13</text>
<text x="178.6" y="91.1">D35</text>
<text x="178.6" y="93.6">D36</text>
<text x="13.3" y="99.9">GND</text>
<text x="35.6" y="97.4">SD_Card</text>
<text x="65.3" y="99.9">GND</text>
<text x="100.9" y="96.1">GND</text>
<text x="133.1" y="96.1">A14</text>
<text x="133.1" y="98.7">A15</text>
<text x="133.1" y="101.2">AREF</text>
<text x="178.6" y="96.1">D37</text>
<text x="178.6" y="98.7">D38</text>
<text x="178.6" y="101.2">D39</text>
<text x="21.3" y="107.6">+5V</text>
<text x="54.3" y="107.6">+5V</text>
<text x="87.3" y="107.6">+5V</text>
<text x="133.1" y="106.3">RESET</text>
<text x="178.6" y="103.8">D40</text>
<text x="178.6" y="106.3">D41</text>
<text x="33.5" y="108.8">Joystick2</text>
<text x="66.5" y="108.8">Joystick4</text>
<text x="99.5" y="108.8">Joystick6</text>
<text x="133.1" y="108.8">IOREF</text>
<text x="133.1" y="113.9">VIN</text>
<text x="178.6" y="108.8">D42</text>
<text x="178.6" y="111.4">D43</text>
<text x="178.6" y="113.9">D44</text>
<text x="133.1" y="116.5">5V</text>
<text x="133.1" y="119">5V</text>
<text x="178.6" y="116.5">D45</text>
<text x="178.6" y="119">D46</text>
<text x="133.1" y="124.1">3.3V</text>
<text x="133.1" y="121.5">5V</text>
<text x="178.6" y="121.5">D47</text>
<text x="178.6" y="124.1">D48</text>
<text x="18.4" y="129.7" transform="rotate(-90 18.4 129.7)">R?</text>
<text x="21" y="130.7" transform="rotate(-90 21 130.7)">10k</text>
<text x="51.4" y="129.7" transform="rotate(-90 51.4 129.7)">R?</text>
<text x="54" y="130.7" transform="rotate(-90 54 130.7)">10k</text>
<text x="84.5" y="129.7" transform="rotate(-90 84.5 129.7)">R?</text>
<text x="87" y="130.7" transform="rotate(-90 87 130.7)">10k</text>
<text x="133.1" y="126.6">GND</text>
<text x="133.1" y="129.2">GND</text>
<text x="133.1" y="131.7">GND</text>
<text x="173.1" y="129.2">D50_MISO</text>
<text x="173.1" y="131.7">D51_MOSI</text>
<text x="178.6" y="126.6">D49</text>
<text x="133.1" y="134.2">GND</text>
<text x="133.1" y="136.8">GND</text>
<text x="173.9" y="134.2">D52_SCK</text>
<text x="175.2" y="136.8">D53_CS</text>
<text x="20.9" y="146.9">GND</text>
<text x="36.9" y="145.7">U?</text>
<text x="53.9" y="146.9">GND</text>
<text x="70" y="145.7">U?</text>
<text x="86.9" y="146.9">GND</text>
<text x="103" y="145.7">U?</text>
<text x="21.3" y="157.1">+5V</text>
<text x="33.5" y="158.4">Joystick1</text>
<text x="54.3" y="157.1">+5V</text>
<text x="66.5" y="158.4">Joystick3</text>
<text x="87.3" y="157.1">+5V</text>
<text x="99.5" y="158.4">Joystick5</text>
<text x="145" y="157.1">+3.3V</text>
<text x="135.6" y="169.8">MOSI</text>
<text x="135.6" y="172.3">MISO</text>
<text x="144.1" y="170.1" transform="rotate(-90 144.1 170.1)">VCC</text>
<text x="18.4" y="179.2" transform="rotate(-90 18.4 179.2)">R?</text>
<text x="51.4" y="179.2" transform="rotate(-90 51.4 179.2)">R?</text>
<text x="84.5" y="179.2" transform="rotate(-90 84.5 179.2)">R?</text>
<text x="135.6" y="177.4">~{CSN}</text>
<text x="135.6" y="174.9">SCK</text>
<text x="153.8" y="176.1">U?</text>
<text x="163.9" y="177.4">C?</text>
<text x="164.2" y="180">10uF</text>
<text x="21" y="180.3" transform="rotate(-90 21 180.3)">10k</text>
<text x="54" y="180.3" transform="rotate(-90 54 180.3)">10k</text>
<text x="87" y="180.3" transform="rotate(-90 87 180.3)">10k</text>
<text x="135.6" y="182.5">CE</text>
<text x="135.6" y="185">IRQ</text>
<text x="124.1" y="191.4">NRF24L01_Breakout</text>
<text x="143.3" y="190.6" transform="rotate(-90 143.3 190.6)">1</text>
<text x="144.1" y="187.2" transform="rotate(-90 144.1 187.2)">GND</text>
<text x="20.9" y="196.5">GND</text>
<text x="36.9" y="195.2">U?</text>
<text x="53.9" y="196.5">GND</text>
<text x="70" y="195.2">U?</text>
<text x="86.9" y="196.5">GND</text>
<text x="103" y="195.2">U?</text>
<text x="141.5" y="199">GND</text>
</g>
<g font-size="1.8" fill="#0000c2">
<text x="53.3" y="50.7">SCD Card Module</text>
<text x="74.9" y="99">Modifiche scheda per Bus 5v</text>
<text x="50.8" y="104">Levette Destra</text>
<text x="49.5" y="152.3">Levette Sinistra</text>
<text x="139.7" y="152.3">NRF Module</text>
</g>
<g font-size="1.4" fill="#a90000">
<text x="25.8" y="113">V2</text>
<text x="58.8" y="113">V2</text>
<text x="91.8" y="113">V2</text>
<text x="25.8" y="115.6">V1</text>
<text x="25.8" y="118.1">V3</text>
<text x="58.8" y="115.6">V1</text>
<text x="58.8" y="118.1">V3</text>
<text x="91.8" y="115.6">V1</text>
<text x="91.8" y="118.1">V3</text>
<text x="25.8" y="125.7">H1</text>
<text x="25.8" y="123.2">H2</text>
<text x="58.8" y="125.7">H1</text>
<text x="58.8" y="123.2">H2</text>
<text x="91.8" y="125.7">H1</text>
<text x="91.8" y="123.2">H2</text>
<text x="25.8" y="128.3">H3</text>
<text x="58.8" y="128.3">H3</text>
<text x="91.8" y="128.3">H3</text>
<text x="25.3" y="133.3">B1A</text>
<text x="25.3" y="135.9">B2A</text>
<text x="58.3" y="133.3">B1A</text>
<text x="58.3" y="135.9">B2A</text>
<text x="91.3" y="133.3">B1A</text>
<text x="91.3" y="135.9">B2A</text>
<text x="25.8" y="141">S1</text>
<text x="26.7" y="141">2</text>
<text x="58.8" y="141">S1</text>
<text x="59.8" y="141">2</text>
<text x="91.8" y="141">S1</text>
<text x="92.8" y="141">2</text>
<text x="25.8" y="165.1">V1</text>
<text x="25.8" y="162.6">V2</text>
<text x="25.8" y="167.6">V3</text>
<text x="58.8" y="165.1">V1</text>
<text x="58.8" y="162.6">V2</text>
<text x="58.8" y="167.6">V3</text>
<text x="91.8" y="165.1">V1</text>
<text x="91.8" y="162.6">V2</text>
<text x="91.8" y="167.6">V3</text>
<text x="25.8" y="172.7">H2</text>
<text x="58.8" y="172.7">H2</text>
<text x="91.8" y="172.7">H2</text>
<text x="25.8" y="175.3">H1</text>
<text x="25.8" y="177.8">H3</text>
<text x="58.8" y="175.3">H1</text>
<text x="58.8" y="177.8">H3</text>
<text x="91.8" y="175.3">H1</text>
<text x="91.8" y="177.8">H3</text>
<text x="25.3" y="182.9">B1A</text>
<text x="25.3" y="185.4">B2A</text>
<text x="58.3" y="182.9">B1A</text>
<text x="58.3" y="185.4">B2A</text>
<text x="91.3" y="182.9">B1A</text>
<text x="91.3" y="185.4">B2A</text>
<text x="25.8" y="190.5">S1</text>
<text x="26.7" y="190.5">2</text>
<text x="58.8" y="190.5">S1</text>
<text x="59.8" y="190.5">2</text>
<text x="91.8" y="190.5">S1</text>
<text x="92.8" y="190.5">2</text>
</g>
<g font-size="1.4" fill="#006464">
<text x="30.2" y="113.8">V</text>
<text x="63.2" y="113.8">V</text>
<text x="96.3" y="113.8">V</text>
<text x="30.2" y="116.3">V+</text>
<text x="63.2" y="116.3">V+</text>
<text x="96.3" y="116.3">V+</text>
<text x="30.2" y="123.9">H</text>
<text x="63.2" y="123.9">H</text>
<text x="96.3" y="123.9">H</text>
<text x="30.2" y="126.5">H+</text>
<text x="30.2" y="129">H-</text>
<text x="63.2" y="126.5">H+</text>
<text x="63.2" y="129">H-</text>
<text x="96.3" y="126.5">H+</text>
<text x="96.3" y="129">H-</text>
<text x="30.2" y="134.1">SEL+</text>
<text x="30.2" y="136.6">SEL-</text>
<text x="63.2" y="134.1">SEL+</text>
<text x="63.2" y="136.6">SEL-</text>
<text x="96.3" y="134.1">SEL+</text>
<text x="96.3" y="136.6">SEL-</text>
<text x="30.2" y="141.7">SHIELD</text>
<text x="63.2" y="141.7">SHIELD</text>
<text x="96.3" y="141.7">SHIELD</text>
<text x="30.2" y="165.9">V+</text>
<text x="30.2" y="163.3">V</text>
<text x="63.2" y="165.9">V+</text>
<text x="63.2" y="163.3">V</text>
<text x="96.3" y="165.9">V+</text>
<text x="96.3" y="163.3">V</text>
<text x="30.2" y="173.5">H</text>
<text x="63.2" y="173.5">H</text>
<text x="96.3" y="173.5">H</text>
<text x="30.2" y="176">H+</text>
<text x="30.2" y="178.6">H-</text>
<text x="63.2" y="176">H+</text>
<text x="63.2" y="178.6">H-</text>
<text x="96.3" y="176">H+</text>
<text x="96.3" y="178.6">H-</text>
<text x="30.2" y="183.6">SEL+</text>
<text x="63.2" y="183.6">SEL+</text>
<text x="96.3" y="183.6">SEL+</text>
<text x="30.2" y="186.2">SEL-</text>
<text x="30.2" y="191.3">SHIELD</text>
<text x="63.2" y="186.2">SEL-</text>
<text x="63.2" y="191.3">SHIELD</text>
<text x="96.3" y="186.2">SEL-</text>
<text x="96.3" y="191.3">SHIELD</text>
</g>
</svg>
